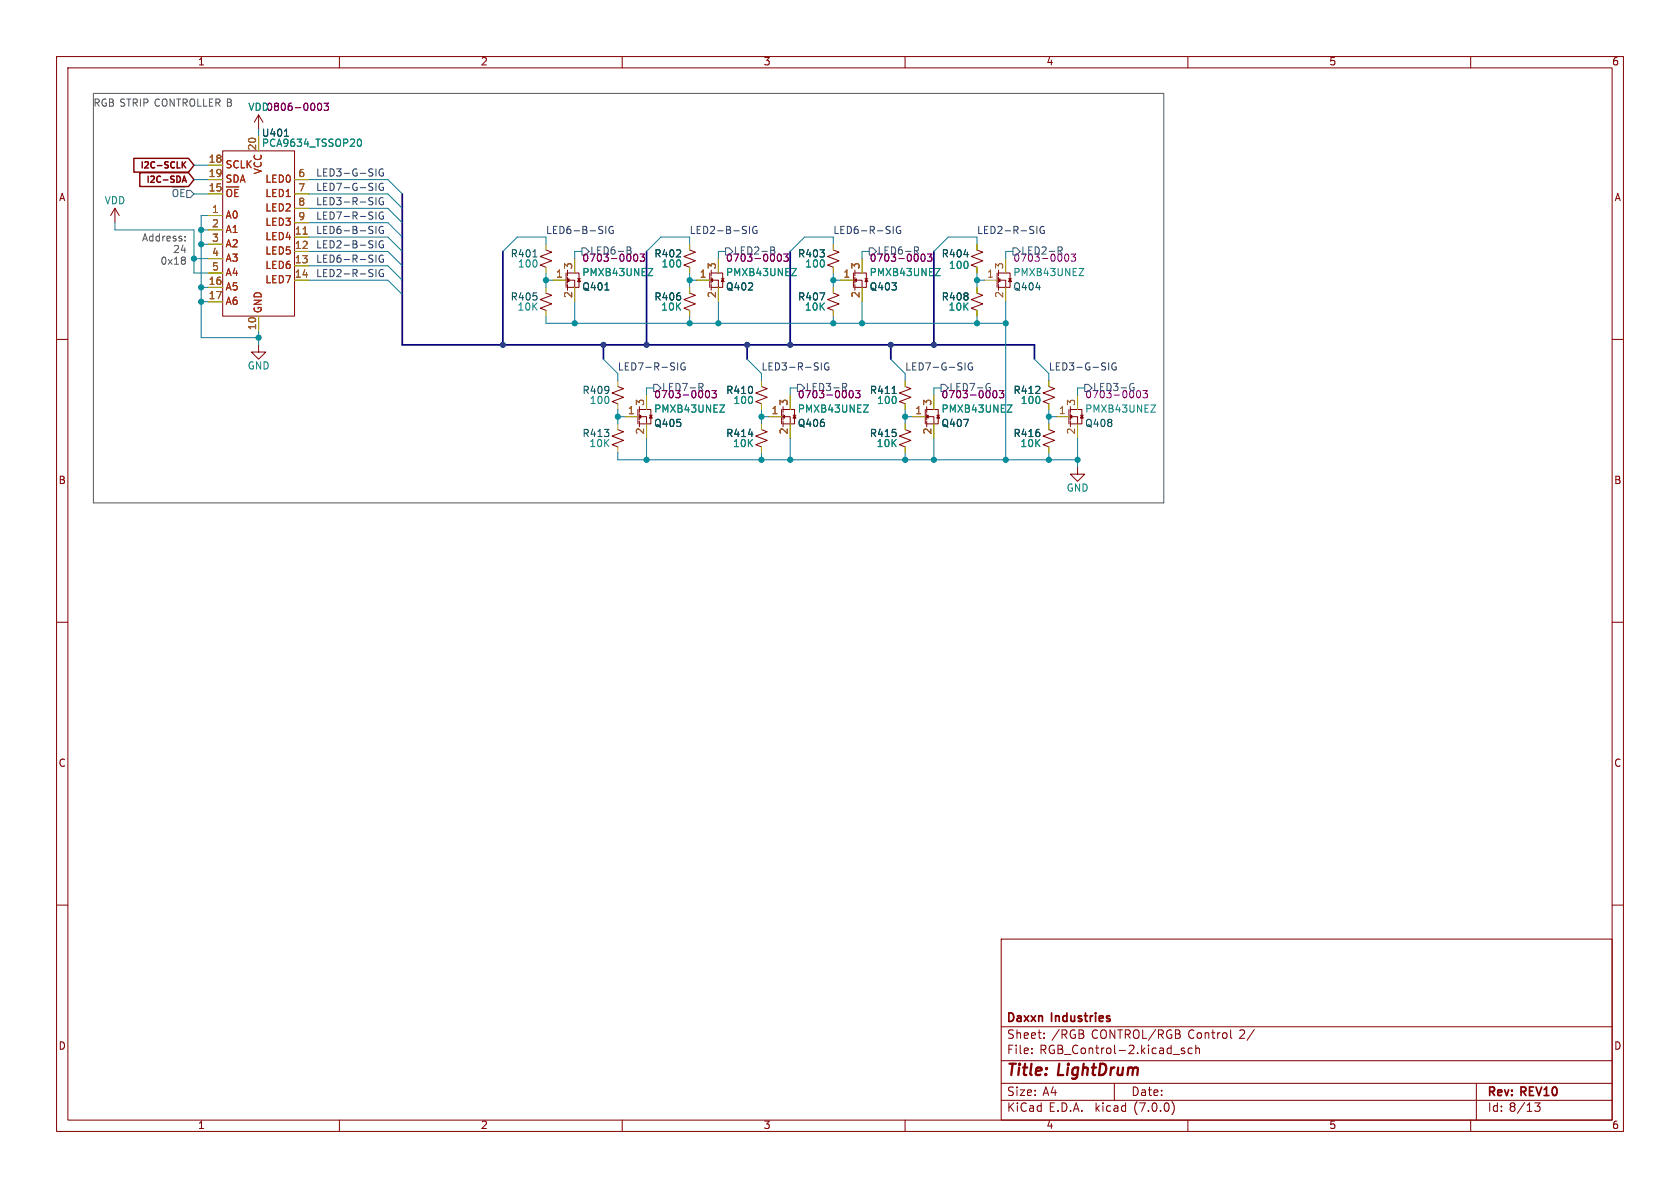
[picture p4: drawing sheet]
<svg xmlns="http://www.w3.org/2000/svg" width="297mm" height="210mm" viewBox="0 0 297 210" stroke-linecap="round" stroke-linejoin="round" font-family="sans-serif">
<g fill="none" stroke="#840000" stroke-width=".18">
<path d="M10 10h277v190h-277zM12 12h273v186h-273zM60 10v2M110 10v2M160 10v2M210 10v2M260 10v2M20.3 36.8l-.7 1.3M20.3 36.8v2.6M20.3 36.8l.8 1.3M39.4 26.7h12.7v29.2h-12.7zM45.7 20.3l-.7 1.3"/>
<path d="M45.7 20.3v2.6M45.7 20.3l.8 1.3M10 60h2M96.5 44.2l1 .4-2 .7 2 .8-2 .8 1 .3M96.5 51.8l1 .4-2 .8 2 .7-2 .8 1 .4M100.1 48.3v2.5M100.3 50.8h1.3M100.3 48.3h2.1v2.5h-.8M100.3 49.5h1.3v1.3M100.3 49.5l.3-.2v.5zM100.3 47.8v1M100.3 49v1"/>
<path d="M100.3 50.3v1M102.1 49.3h.5M121.9 44.2l1 .4-2 .7 2 .8-2 .8 1 .3M121.9 51.8l1 .4-2 .8 2 .7-2 .8 1 .4M125.5 48.3v2.5M125.7 50.8h1.3M125.7 48.3h2.1v2.5h-.8M125.7 49.5h1.3v1.3M125.7 49.5l.3-.2v.5zM125.7 47.8v1M125.7 49v1M125.7 50.3v1"/>
<path d="M127.5 49.3h.5M147.3 51.8l1 .4-2 .8 2 .7-2 .8 1 .4M147.3 44.2l1 .4-2 .7 2 .8-2 .8 1 .3M150.9 48.3v2.5M151.1 50.8h1.3M151.1 48.3h2.1v2.5h-.8M151.1 49.5h1.3v1.3M151.1 49.5l.3-.2v.5zM151.1 47.8v1M151.1 49v1M151.1 50.3v1M152.9 49.3h.5"/>
<path d="M172.7 44.2l1 .4-2 .7 2 .8-2 .8 1 .3M172.7 51.8l1 .4-2 .8 2 .7-2 .8 1 .4M176.3 48.3v2.5M176.5 50.8h1.3M176.5 48.3h2.1v2.5h-.8M176.5 49.5h1.3v1.3M176.5 49.5l.3-.2v.5zM176.5 47.8v1M176.5 49v1M176.5 50.3v1M178.3 49.3h.5M285 60h2"/>
<path d="M45.7 61v1.2h1.3l-1.3 1.3-1.3-1.3h1.3M109.2 75.9l1 .4-2 .8 2 .8-2 .7 1 .4M109.2 68.3l1 .4-2 .8 2 .7-2 .8 1 .4M112.8 72.4v2.5M113 74.9h1.3M113 72.4h2.1v2.5h-.8M113 73.7h1.3v1.2M113 73.7l.3-.3v.5zM113 71.9v1M113 73.2v1M113 74.4v1M114.8 73.4h.5"/>
<path d="M134.6 68.3l1 .4-2 .8 2 .7-2 .8 1 .4M134.6 75.9l1 .4-2 .8 2 .8-2 .7 1 .4M138.2 72.4v2.5M138.4 74.9h1.3M138.4 72.4h2.1v2.5h-.8M138.4 73.7h1.3v1.2M138.4 73.7l.3-.3v.5zM138.4 71.9v1M138.4 73.2v1M138.4 74.4v1M140.2 73.4h.5M160 75.9l1 .4-2 .8 2 .8-2 .7 1 .4"/>
<path d="M160 68.3l1 .4-2 .8 2 .7-2 .8 1 .4M163.6 72.4v2.5M163.8 74.9h1.3M163.8 72.4h2.1v2.5h-.8M163.8 73.7h1.3v1.2M163.8 71.9v1M163.8 73.2v1M163.8 74.4v1M164.1 73.4v.5l-.3-.2zM165.6 73.4h.5M185.4 68.3l1 .4-2 .8 2 .7-2 .8 1 .4M185.4 75.9l1 .4-2 .8 2 .8-2 .7 1 .4"/>
<path d="M189 72.4v2.5M189.2 74.9h1.3M189.2 72.4h2.1v2.5h-.8M189.2 73.7h1.3v1.2M189.2 73.7l.3-.3v.5zM189.2 71.9v1M189.2 73.2v1M189.2 74.4v1M191 73.4h.5M190.5 82.6v1.2h1.3l-1.3 1.3-1.3-1.3h1.3M10 110h2M285 110h2"/>
<path d="M10 160h2M285 160h2M177 166h108v32h-108zM60 198v2M110 198v2M160 198v2M177 194.5h108M177 191.5h108M177 187.5h108M177 181.5h108M182.4 186.1v.2M182.4 185.3v.2"/>
<path d="M184.6 183.4v.2M184.6 182.6v.2M197 191.5v3M207.2 194.7a1.72 1.72 0 0 1 0 2.3M207.4 186.4h1.1M209.4 185.3h-.4l-.2 .2 .1 .2 .5 .1v.4h-.6M210 198v2M210.8 185.3h-.5l-.3 .2v.5l.2 .2h.6M211.4 185.4l.2-.1h.4v1M211.4 184.8v1.5M217.6 182.1v1.2l.2 .3M221.7 182l-1.2 1.9"/>
<path d="M260 198v2M261 191.5v6.5M272.3 195l-.5 .5 .4 .2v.6l-.2 .2-.6-.1"/>
</g>
<g fill="#840000" stroke="#840000" stroke-width=".18">
<path d="M178.6 49.3l.2 .5h-.5z"/>
<path d="M102.4 49.3l.2 .5h-.5z"/>
<path d="M191.3 73.4l.2 .5h-.5z"/>
<path d="M115.1 73.4l.2 .5h-.5z"/>
<path d="M153.2 49.3l.2 .5h-.5z"/>
<path d="M127.8 49.3l.2 .5h-.5z"/>
<path d="M140.5 73.4l.2 .5h-.5z"/>
<path d="M165.9 73.4l.2 .5h-.5z"/>
</g>
<g fill="none" stroke="#a0a006" stroke-width=".18">
<path d="M36.8 38.1h2.6M36.8 34.3h2.6M36.8 29.2h2.6M36.8 31.8h2.6M45.7 24.1v2.6M52.1 34.3h2.5M52.1 31.8h2.5M52.1 36.8h2.5M52.1 39.4h2.5M36.8 50.8h2.6M36.8 53.3h2.6M36.8 40.6h2.6"/>
<path d="M36.8 43.2h2.6M36.8 45.7h2.6M36.8 48.3h2.6M45.7 55.9v2.5M52.1 49.5h2.5M52.1 41.9h2.5M52.1 44.5h2.5M52.1 47h2.5M96.5 43.2v1M96.5 47.2v1.1M96.5 50.8v1M96.5 54.9v1"/>
<path d="M97.8 49.5h2.2M101.6 45.7v2.6M101.6 50.8v2.5M121.9 43.2v1M121.9 47.2v1.1M121.9 50.8v1M121.9 54.9v1M123.2 49.5h2.2M127 45.7v2.6M127 50.8v2.5M147.3 43.2v1M147.3 47.2v1.1"/>
<path d="M147.3 50.8v1M147.3 54.9v1M148.6 49.5h2.2M152.4 45.7v2.6M152.4 50.8v2.5M172.7 43.2v1M172.7 47.2v1.1M172.7 50.8v1M172.7 54.9v1M174 49.5h2.2M177.8 45.7v2.6M177.8 50.8v2.5"/>
<path d="M109.2 67.3v1M109.2 71.4v1M109.2 74.9v1M109.2 79v1M110.5 73.7h2.2M114.3 69.9v2.5M114.3 74.9v2.6M134.6 67.3v1M134.6 71.4v1M134.6 74.9v1M134.6 79v1M135.9 73.7h2.2"/>
<path d="M139.7 69.9v2.5M139.7 74.9v2.6M160 67.3v1M160 71.4v1M160 74.9v1M160 79v1M161.3 73.7h2.2M165.1 69.9v2.5M165.1 74.9v2.6M185.4 67.3v1M185.4 71.4v1M185.4 74.9v1"/>
<path d="M185.4 79v1M186.7 73.7h2.2M190.5 69.9v2.5M190.5 74.9v2.6"/>
</g>
<path d="M63.3 24.7l.2-.1a.68 .68 0 0 1 .4 .6 .68 .68 0 0 1-.4 .7l-.2-.2M114.6 47.5h.8l-.8 1.2h.8M140 47.5h.8l-.8 1.2h.8M165.4 47.5h.8l-.8 1.2h.8M190.8 47.5h.8l-.8 1.2h.8M127.3 71.6h.8l-.8 1.3h.8M152.7 71.6h.8l-.8 1.3h.8M178.1 71.6h.8l-.8 1.3h.8M203.5 71.6h.8l-.8 1.3h.8" fill="none" stroke="#128875" stroke-width=".18"/>
<g fill="none" stroke="#840084" stroke-width=".18">
<path d="M56.3 18.4l.1-.2a.68 .68 0 0 1 .5 .7 .68 .68 0 0 1-.5 .6l-.1-.1-.2-.4zM57.3 18.2h.8l-.5 .5 .4 .2v.5l-.2 .1-.5-.1M112.2 45l.1-.1a.68 .68 0 0 1 .5 .7 .68 .68 0 0 1-.5 .6 .84 .84 0 0 1-.1-1.2zM113.2 44.9h.7l-.4 .5 .4 .1v.6l-.2 .1-.5-.1M137.6 45l.1-.1a.68 .68 0 0 1 .5 .7 .68 .68 0 0 1-.5 .6 .84 .84 0 0 1-.1-1.2zM138.6 44.9h.7l-.4 .5 .4 .1v.6l-.2 .1-.5-.1M163 45l.1-.1a.68 .68 0 0 1 .5 .7 .68 .68 0 0 1-.5 .6 .84 .84 0 0 1-.1-1.2zM164 44.9h.7l-.4 .5 .4 .1v.6l-.2 .1-.5-.1M188.4 45l.1-.1a.68 .68 0 0 1 .5 .7 .68 .68 0 0 1-.5 .6 .84 .84 0 0 1-.1-1.2zM189.4 44.9h.7l-.4 .5 .4 .1v.6l-.2 .1-.5-.1M124.9 69.1l.1-.1a.68 .68 0 0 1 .5 .7 .68 .68 0 0 1-.5 .6 .84 .84 0 0 1-.1-1.2zM125.9 69h.7l-.4 .5 .4 .2v.5l-.2 .1-.5-.1"/>
<path d="M150.3 69.1l.1-.1a.68 .68 0 0 1 .5 .7 .68 .68 0 0 1-.5 .6 .84 .84 0 0 1-.1-1.2zM151.3 69h.7l-.4 .5 .4 .2v.5l-.2 .1-.5-.1M175.7 69.1l.1-.1a.68 .68 0 0 1 .5 .7 .68 .68 0 0 1-.5 .6 .84 .84 0 0 1-.1-1.2zM176.7 69h.7l-.4 .5 .4 .2v.5l-.2 .1-.5-.1M201.1 69.1l.1-.1a.68 .68 0 0 1 .5 .7 .68 .68 0 0 1-.5 .6 .84 .84 0 0 1-.1-1.2zM202.1 69h.7l-.4 .5 .4 .2v.5l-.2 .1-.5-.1"/>
</g>
<path d="M50.3 24.1h.7M94.2 45.4h.7M106.9 51.3h.8M157.7 69.6h.7" fill="none" stroke="#005550" stroke-width=".18"/>
<path d="M53.6 41.4h.7" fill="none" stroke="#8c5a0a" stroke-width=".18"/>
<path d="M40.1 33.9a.42 .42 0 0 1 .4-.4 .42 .42 0 0 1 .5 .4M42.1 33.5h-.6v1.3" fill="none" stroke="#b02c04" stroke-width=".18"/>
<g fill="none" stroke="#345372" stroke-width=".18">
<path d="M30.5 33h2.2M30.6 33.9a.42 .42 0 0 1 .4-.4 .42 .42 0 0 1 .4 .4M32.6 33.5h-.6v1.3M33 33.7h.7l.6 .6-.6 .6h-.7zM102.9 43.8h.6l.6 .7-.6 .6h-.6zM110.9 43.6l.6 .2v.2l-.2 .3M110.9 44.3h.4M111.3 44.3l.3 .2-.1 .3M128.3 43.8h.6l.6 .7-.6 .6h-.6zM136.3 43.6l.6 .2v.2l-.2 .3M136.3 44.3h.4M136.7 44.3l.3 .2-.1 .3"/>
<path d="M153.7 43.8h.6l.6 .7-.6 .6h-.6zM161.7 43.6h.4l.3 .3-.1 .4h-.6M162 44.3l.4 .6M179.1 43.8h.6l.6 .7-.6 .6h-.6zM187.1 43.6h.4l.3 .3-.1 .4h-.6M187.4 44.3l.4 .6M115.6 67.9h.6l.6 .7-.6 .6h-.6zM123.6 67.8h.4l.3 .2-.1 .4h-.6M123.9 68.4l.4 .6M141 67.9h.6l.6 .7-.6 .6h-.6zM149 67.8h.4l.3 .2-.1 .4h-.6M149.3 68.4l.4 .6"/>
<path d="M166.4 67.9h.6l.6 .7-.6 .6h-.6zM174.5 67.8h.5M174.8 68.5h.3v.4M191.8 67.9h.6l.6 .7-.6 .6h-.6zM199.9 67.8h.5M200.2 68.5h.3v.4"/>
</g>
<path d="M23.7 28h9.6l1 1.2-1 1.2h-9.6zM24.7 30.5h8.6l1 1.3-1 1.2h-8.6zM32.2 32.2l.4-1.1 .3 1.1M32.2 28.6v1.1M32.3 31.9h.5M32.4 29.1l.4 .6M32.8 28.6l-.6 .6" fill="none" stroke="#840000" stroke-width=".25"/>
<g fill="none" stroke="#2d4364" stroke-width=".18">
<path d="M66.5 29.9v1.2M66.5 32.4v1.3M66.5 34.9v1.3M66.5 37.5v1.2M67.7 29.9a.59 .59 0 0 0-.7 .6 .59 .59 0 0 0 .7 .6l.1-.5h-.2M67.7 32.5a.59 .59 0 0 0-.7 .5 .59 .59 0 0 0 .7 .6l.1-.5h-.2M67.7 35a.59 .59 0 0 0-.7 .6 .59 .59 0 0 0 .7 .5l.1-.4h-.2M67.7 37.5a.59 .59 0 0 0-.7 .6 .59 .59 0 0 0 .7 .6l.1-.5h-.2M66.5 40v1.3M66.5 42.6v1.2M66.5 45.1v1.3M66.5 47.6v1.3"/>
<path d="M67.7 45.2a.59 .59 0 0 0-.7 .5 .59 .59 0 0 0 .7 .6l.1-.5h-.2M67.7 40.1a.59 .59 0 0 0-.7 .5 .59 .59 0 0 0 .7 .6l.1-.5h-.2M67.7 42.6a.59 .59 0 0 0-.7 .6 .59 .59 0 0 0 .7 .6l.1-.5h-.2M67.7 47.7a.59 .59 0 0 0-.7 .6 .59 .59 0 0 0 .7 .5l.1-.4h-.2M107.1 40v1.3M108.4 40.1a.59 .59 0 0 0-.8 .5 .59 .59 0 0 0 .8 .6v-.5h-.2M132.5 40v1.3M133.8 40.1a.59 .59 0 0 0-.8 .5 .59 .59 0 0 0 .8 .6v-.5h-.2M157.9 40v1.3M159.2 40.1a.59 .59 0 0 0-.8 .5 .59 .59 0 0 0 .8 .6v-.5h-.2M183.3 40v1.3M184.6 40.1a.59 .59 0 0 0-.8 .5 .59 .59 0 0 0 .8 .6v-.5h-.2"/>
<path d="M119.8 64.1v1.3M121.1 64.2a.59 .59 0 0 0-.8 .6 .59 .59 0 0 0 .8 .6v-.5h-.2M145.2 64.1v1.3M146.5 64.2a.59 .59 0 0 0-.8 .6 .59 .59 0 0 0 .8 .6v-.5h-.2M170.6 64.1v1.3M171.9 64.2a.59 .59 0 0 0-.8 .6 .59 .59 0 0 0 .8 .6v-.5h-.2M196 64.1v1.3M197.3 64.2a.59 .59 0 0 0-.8 .6 .59 .59 0 0 0 .8 .6v-.5h-.2"/>
</g>
<path d="M16.5 16.5h189.2v72.4h-189.2zM32.7 45.5l.1 .2-.3 .3 .3 .2v.3l-.3 .2M32.7 42.5v.1M32.7 41.8v.1" fill="none" stroke="#565656" stroke-width=".18"/>
<path d="M71.1 34.3v26.7h111.8v2.5M88.9 44.5v16.5M114.3 44.5v16.5M139.7 44.5v16.5M165.1 44.5v16.5M106.7 61v2.5M132.1 61v2.5M157.5 61v2.5" fill="none" stroke="#000084" stroke-width=".3"/>
<g fill="none" stroke="#0a73a0" stroke-width=".18">
<path d="M20.3 39.4v1.2h14v7.7h2.5M34.3 34.3h2.5M34.3 31.8h2.5M34.3 29.2h2.5M36.8 38.1h-1.2v21.6h10.1M45.7 22.9v1.2M54.6 34.3h14l2.5 2.5M54.6 31.8h14l2.5 2.5M54.6 36.8h14l2.5 2.6M54.6 39.4h14l2.5 2.5M34.3 45.7h2.5M35.6 53.3h1.2"/>
<path d="M35.6 43.2h1.2M35.6 50.8h1.2M35.6 40.6h1.2M45.7 58.4v2.6M54.6 41.9h14l2.5 2.6M54.6 44.5h14l2.5 2.5M54.6 49.5h14l2.5 2.6M54.6 47h14l2.5 2.5M96.5 55.9v1.3h81.3M96.5 43.2v-1.3h-5.1l-2.5 2.6M96.5 49.5h1.3M96.5 48.3v2.5"/>
<path d="M101.6 53.3v3.9M102.9 44.5h-1.3v1.2M121.9 43.2v-1.3h-5.1l-2.5 2.6M121.9 49.5h1.3M121.9 48.3v2.5M121.9 55.9v1.3M127 53.3v3.9M128.3 44.5h-1.3v1.2M147.3 43.2v-1.3h-5.1l-2.5 2.6M147.3 48.3v2.5M147.3 55.9v1.3M147.3 49.5h1.3"/>
<path d="M152.4 53.3v3.9M153.7 44.5h-1.3v1.2M172.7 43.2v-1.3h-5.1l-2.5 2.6M172.7 49.5h1.3M172.7 48.3v2.5M172.7 55.9v1.3M177.8 53.3v28M179.1 44.5h-1.3v1.2M106.7 63.5l2.5 2.5v1.3M109.2 73.7h1.3M109.2 72.4v2.5M114.3 77.5v3.8"/>
<path d="M115.6 68.6h-1.3v1.3M132.1 63.5l2.5 2.5v1.3M134.6 73.7h1.3M134.6 72.4v2.5M139.7 77.5v3.8M141 68.6h-1.3v1.3M157.5 63.5l2.5 2.5v1.3M160 72.4v2.5M160 73.7h1.3M165.1 77.5v3.8M166.4 68.6h-1.3v1.3M182.9 63.5l2.5 2.5v1.3"/>
<path d="M185.4 72.4v2.5M185.4 73.7h1.3M190.5 77.5v5.1M191.8 68.6h-1.3v1.3M109.2 80v1.3h81.3M134.6 80v1.3M160 80v1.3M185.4 80v1.3"/>
</g>
<g fill="#028f99" stroke="#028f99" stroke-width=".18">
<circle cx="165.1" cy="81.3" r=".46"/>
<circle cx="177.8" cy="81.3" r=".46"/>
<circle cx="185.4" cy="81.3" r=".46"/>
<circle cx="190.5" cy="81.3" r=".46"/>
<circle cx="185.4" cy="73.7" r=".46"/>
<circle cx="152.4" cy="57.2" r=".46"/>
<circle cx="139.7" cy="81.3" r=".46"/>
<circle cx="134.6" cy="73.7" r=".46"/>
<circle cx="160" cy="73.7" r=".46"/>
<circle cx="160" cy="81.3" r=".46"/>
<circle cx="147.3" cy="49.5" r=".46"/>
<circle cx="147.3" cy="57.2" r=".46"/>
<circle cx="127" cy="57.2" r=".46"/>
<circle cx="121.9" cy="57.2" r=".46"/>
<circle cx="134.6" cy="81.3" r=".46"/>
<circle cx="121.9" cy="49.5" r=".46"/>
<circle cx="177.8" cy="57.2" r=".46"/>
<circle cx="172.7" cy="57.2" r=".46"/>
<circle cx="172.7" cy="49.5" r=".46"/>
<circle cx="109.2" cy="73.7" r=".46"/>
<circle cx="114.3" cy="81.3" r=".46"/>
<circle cx="96.5" cy="49.5" r=".46"/>
<circle cx="101.6" cy="57.2" r=".46"/>
<circle cx="45.7" cy="59.7" r=".46"/>
<circle cx="35.6" cy="50.8" r=".46"/>
<circle cx="34.3" cy="45.7" r=".46"/>
<circle cx="35.6" cy="43.2" r=".46"/>
<circle cx="35.6" cy="40.6" r=".46"/>
<circle cx="35.6" cy="53.3" r=".46"/>
</g>
<g fill="#004099" stroke="#004099" stroke-width=".18">
<circle cx="139.7" cy="61" r=".46"/>
<circle cx="157.5" cy="61" r=".46"/>
<circle cx="132.1" cy="61" r=".46"/>
<circle cx="165.1" cy="61" r=".46"/>
<circle cx="88.9" cy="61" r=".46"/>
<circle cx="114.3" cy="61" r=".46"/>
<circle cx="106.7" cy="61" r=".46"/>
</g>
<g font-size="2.8" fill="#840000">
<text x="178" y="190.8">Title:</text>
<text x="187.1" y="190.8">LightDrum</text>
</g>
<g font-size="2.1" fill="#840000">
<text x="178" y="183.9">Sheet:</text>
<text x="178" y="181.1">Daxxn</text>
<text x="185.9" y="183.9">/RGB</text>
<text x="186" y="181.1">Industries</text>
<text x="193" y="183.9">CONTROL/RGB</text>
<text x="210.1" y="183.9">Control</text>
<text x="219.2" y="183.9">2/</text>
<text x="178" y="186.6">File:</text>
<text x="183.8" y="186.6">RGB_Control-2.kicad_sch</text>
<text x="178" y="196.8">KiCad</text>
<text x="178" y="194">Size:</text>
<text x="184.3" y="194">A4</text>
<text x="185.4" y="196.8">E.D.A.</text>
<text x="193.7" y="196.8">kicad</text>
<text x="200" y="194">Date:</text>
<text x="200.6" y="196.8">(7.0.0)</text>
<text x="263" y="194.2">Rev:</text>
<text x="263" y="196.8">Id: 8/13</text>
<text x="269" y="194.2">REV10</text>
</g>
<g font-size="1.8" fill="#840000">
<text x="35" y="11.8">1</text>
<text x="85" y="11.8">2</text>
<text x="135" y="11.8">3</text>
<text x="185" y="11.8">4</text>
<text x="235" y="11.8">5</text>
<text x="285" y="11.8">6</text>
<text x="10.4" y="35.8">A</text>
<text x="285.4" y="35.8">A</text>
<text x="10.3" y="85.8">B</text>
<text x="285.3" y="85.8">B</text>
<text x="10.3" y="135.8">C</text>
<text x="285.3" y="135.8">C</text>
<text x="10.3" y="185.8">D</text>
<text x="285.3" y="185.8">D</text>
<text x="35" y="199.8">1</text>
<text x="85" y="199.8">2</text>
<text x="135" y="199.8">3</text>
<text x="185" y="199.8">4</text>
<text x="235" y="199.8">5</text>
<text x="285" y="199.8">6</text>
</g>
<g font-size="1.8" fill="#565656">
<text x="16.5" y="19.1">RGB STRIP CONTROLLER B</text>
<text x="25" y="42.9">Address:</text>
<text x="28.2" y="47">0x18</text>
<text x="30.5" y="44.9">24</text>
</g>
<g font-size="1.8" fill="#128875">
<text x="43.8" y="19.9">VDD0806-0003</text>
<text x="46.2" y="24.4">U401</text>
<text x="46.2" y="26.2">PCA9634_TSSOP20</text>
<text x="18.4" y="36.4">VDD</text>
<text x="91.5" y="47.6">100</text>
<text x="116.9" y="47.6">100</text>
<text x="142.3" y="47.6">100</text>
<text x="167.7" y="47.8">100</text>
<text x="102.9" y="49.1">PMXB43UNEZ</text>
<text x="128.3" y="49.1">PMXB43UNEZ</text>
<text x="153.7" y="49.1">PMXB43UNEZ</text>
<text x="179.1" y="49.1">PMXB43UNEZ</text>
<text x="91.4" y="55.2">10K</text>
<text x="116.8" y="55.2">10K</text>
<text x="142.2" y="55.2">10K</text>
<text x="167.6" y="55.2">10K</text>
<text x="43.7" y="65.6">GND</text>
<text x="104.2" y="71.7">100</text>
<text x="129.6" y="71.7">100</text>
<text x="155" y="71.7">100</text>
<text x="180.4" y="71.7">100</text>
<text x="115.6" y="73.2">PMXB43UNEZ</text>
<text x="141" y="73.2">PMXB43UNEZ</text>
<text x="166.4" y="73.2">PMXB43UNEZ</text>
<text x="191.8" y="73.2">PMXB43UNEZ</text>
<text x="104.1" y="79.3">10K</text>
<text x="129.5" y="79.3">10K</text>
<text x="154.9" y="79.3">10K</text>
<text x="180.3" y="79.3">10K</text>
<text x="188.5" y="87.2">GND</text>
</g>
<g font-size="1.8" fill="#8c5a0a">
<text x="36.8" y="29">18</text>
<text x="45.5" y="26.7" transform="rotate(-90 45.5 26.7)">20</text>
<text x="36.8" y="34">15</text>
<text x="36.8" y="31.5">19</text>
<text x="52.7" y="31.5">6</text>
<text x="52.7" y="34">7</text>
<text x="37.4" y="37.8">1</text>
<text x="37.4" y="40.4">2</text>
<text x="52.1" y="41.7">11</text>
<text x="52.7" y="36.6">8</text>
<text x="52.7" y="39.1">9</text>
<text x="37.4" y="42.9">3</text>
<text x="37.4" y="45.5">4</text>
<text x="52.1" y="44.2">12</text>
<text x="52.1" y="46.7">13</text>
<text x="101.3" y="47.7" transform="rotate(-90 101.3 47.7)">3</text>
<text x="126.7" y="47.7" transform="rotate(-90 126.7 47.7)">3</text>
<text x="152.1" y="47.7" transform="rotate(-90 152.1 47.7)">3</text>
<text x="177.5" y="47.7" transform="rotate(-90 177.5 47.7)">3</text>
<text x="36.8" y="50.5">16</text>
<text x="36.8" y="53.1">17</text>
<text x="37.4" y="48">5</text>
<text x="52.1" y="49.3">14</text>
<text x="98.2" y="49.3">1</text>
<text x="101.3" y="52.7" transform="rotate(-90 101.3 52.7)">2</text>
<text x="123.6" y="49.3">1</text>
<text x="126.7" y="52.7" transform="rotate(-90 126.7 52.7)">2</text>
<text x="149" y="49.3">1</text>
<text x="152.1" y="52.7" transform="rotate(-90 152.1 52.7)">2</text>
<text x="174.4" y="49.3">1</text>
<text x="177.5" y="52.7" transform="rotate(-90 177.5 52.7)">2</text>
<text x="45.5" y="58.4" transform="rotate(-90 45.5 58.4)">10</text>
<text x="114" y="71.8" transform="rotate(-90 114 71.8)">3</text>
<text x="139.4" y="71.8" transform="rotate(-90 139.4 71.8)">3</text>
<text x="164.8" y="71.8" transform="rotate(-90 164.8 71.8)">3</text>
<text x="190.2" y="71.8" transform="rotate(-90 190.2 71.8)">3</text>
<text x="110.9" y="73.4">1</text>
<text x="114" y="76.9" transform="rotate(-90 114 76.9)">2</text>
<text x="136.3" y="73.4">1</text>
<text x="139.4" y="76.9" transform="rotate(-90 139.4 76.9)">2</text>
<text x="161.7" y="73.4">1</text>
<text x="164.8" y="76.9" transform="rotate(-90 164.8 76.9)">2</text>
<text x="187.1" y="73.4">1</text>
<text x="190.2" y="76.9" transform="rotate(-90 190.2 76.9)">2</text>
</g>
<g font-size="1.8" fill="#345372">
<text x="30.2" y="35.7">~{OE}</text>
<text x="180.5" y="45.3">LED2-R</text>
<text x="191.8" y="70.7">0703-0003</text>
<text x="193.2" y="69.4">LED3-G</text>
</g>
<g font-size="1.8" fill="#b02c04">
<text x="39.9" y="35.7">~{OE}</text>
<text x="39.9" y="30">SCLK</text>
<text x="39.9" y="32.6">SDA</text>
<text x="46.5" y="30.9" transform="rotate(-90 46.5 30.9)">VCC</text>
<text x="46.8" y="32.6">LED0</text>
<text x="46.8" y="35.1">LED1</text>
<text x="39.9" y="38.9">A0</text>
<text x="39.9" y="41.5">A1</text>
<text x="46.8" y="37.7">LED2</text>
<text x="46.8" y="40.2">LED3</text>
<text x="39.9" y="44">A2</text>
<text x="39.9" y="46.5">A3</text>
<text x="46.8" y="42.7">LED4</text>
<text x="46.8" y="45.3">LED5</text>
<text x="46.8" y="47.8">LED6</text>
<text x="39.9" y="51.6">A5</text>
<text x="39.9" y="49.1">A4</text>
<text x="46.8" y="50.4">LED7</text>
<text x="39.9" y="54.2">A6</text>
<text x="46.5" y="55.4" transform="rotate(-90 46.5 55.4)">GND</text>
</g>
<g font-size="1.8" fill="#2d4364">
<text x="55.9" y="33.9">LED7-G-SIG</text>
<text x="55.9" y="31.4">LED3-G-SIG</text>
<text x="55.9" y="39">LED7-R-SIG</text>
<text x="55.9" y="36.5">LED3-R-SIG</text>
<text x="55.9" y="41.6">LED6-B-SIG</text>
<text x="96.5" y="41.6">LED6-B-SIG</text>
<text x="121.9" y="41.6">LED2-B-SIG</text>
<text x="147.3" y="41.6">LED6-R-SIG</text>
<text x="172.7" y="41.6">LED2-R-SIG</text>
<text x="55.9" y="46.6">LED6-R-SIG</text>
<text x="55.9" y="44.1">LED2-B-SIG</text>
<text x="55.9" y="49.2">LED2-R-SIG</text>
<text x="109.2" y="65.7">LED7-R-SIG</text>
<text x="134.6" y="65.7">LED3-R-SIG</text>
<text x="160" y="65.7">LED7-G-SIG</text>
<text x="185.4" y="65.7">LED3-G-SIG</text>
</g>
<g font-size="1.8" fill="#005550">
<text x="90.2" y="45.8">R401</text>
<text x="115.6" y="45.8">R402</text>
<text x="141" y="45.8">R403</text>
<text x="166.4" y="45.8">R404</text>
<text x="90.2" y="53.4">R405</text>
<text x="102.9" y="51.6">Q401</text>
<text x="115.6" y="53.4">R406</text>
<text x="128.3" y="51.6">Q402</text>
<text x="141" y="53.4">R407</text>
<text x="153.7" y="51.6">Q403</text>
<text x="166.4" y="53.4">R408</text>
<text x="179.1" y="51.6">Q404</text>
<text x="102.9" y="69.9">R409</text>
<text x="128.3" y="69.9">R410</text>
<text x="153.7" y="69.9">R411</text>
<text x="179.1" y="69.9">R412</text>
<text x="102.9" y="77.5">R413</text>
<text x="115.6" y="75.8">Q405</text>
<text x="128.3" y="77.5">R414</text>
<text x="141" y="75.8">Q406</text>
<text x="153.7" y="77.5">R415</text>
<text x="166.4" y="75.8">Q407</text>
<text x="179.1" y="77.5">R416</text>
<text x="191.8" y="75.8">Q408</text>
</g>
<g font-size="1.8" fill="#840084">
<text x="102.9" y="46.5">0703-0003</text>
<text x="104.3" y="45.3">LED6-B</text>
<text x="128.3" y="46.5">0703-0003</text>
<text x="129.7" y="45.3">LED2-B</text>
<text x="153.7" y="46.5">0703-0003</text>
<text x="155.1" y="45.3">LED6-R</text>
<text x="179.1" y="46.5">0703-0003</text>
<text x="115.6" y="70.7">0703-0003</text>
<text x="117" y="69.4">LED7-R</text>
<text x="141" y="70.7">0703-0003</text>
<text x="142.4" y="69.4">LED3-R</text>
<text x="166.4" y="70.7">0703-0003</text>
<text x="167.8" y="69.4">LED7-G</text>
</g>
<g font-size="1.5" fill="#840000">
<text x="24.5" y="30.2">I2C-SCLK</text>
<text x="25.5" y="32.7">I2C-SDA</text>
</g>
</svg>
